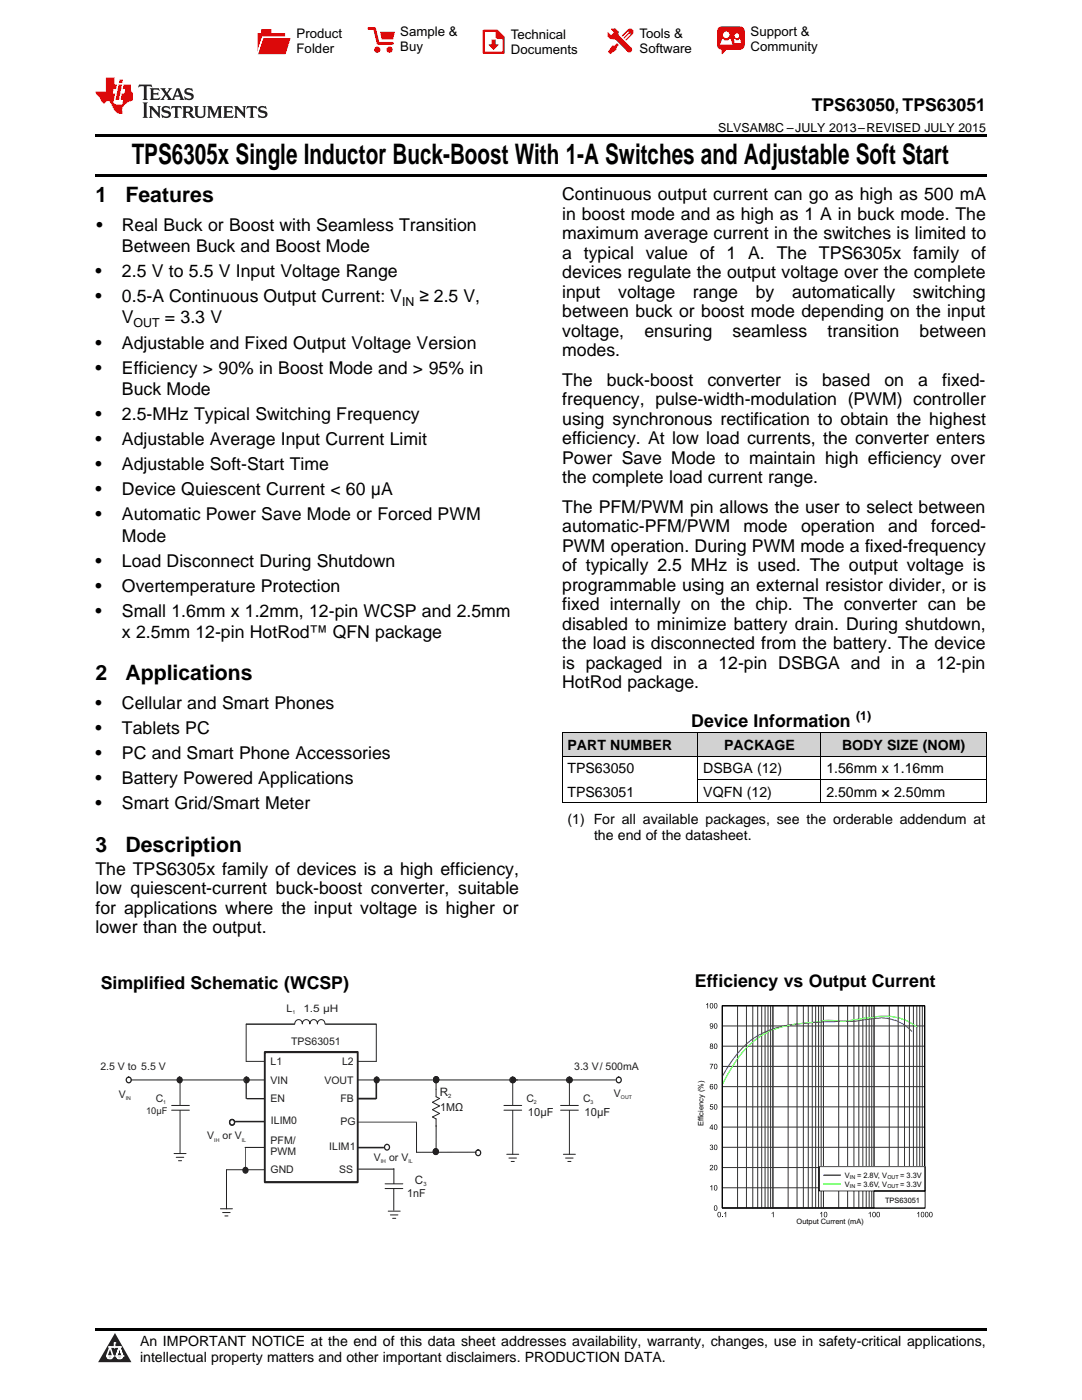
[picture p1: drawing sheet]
<svg xmlns="http://www.w3.org/2000/svg" width="216mm" height="279mm" viewBox="0 0 216 279" stroke-linecap="round" stroke-linejoin="round" font-family="sans-serif">
<g fill="#d2d2d2">
<path d="M112.2 146.3h27.1v4.7h-27.1z"/>
<path d="M139.3 146.3h24.5v4.7h-24.5z"/>
<path d="M163.8 146.3h33v4.7h-33z"/>
</g>
<path d="M22.9 266l3.3 5.9h-6.6z" fill="#231f20"/>
<path d="M21.3 270.6h1.2l-.3 .5h-.3a.53 .53 0 0 1-.6-.5z" fill-rule="evenodd" fill="#fff"/>
<path d="M21.3 270.6h1.2l-.3 .5h-.3a.53 .53 0 0 1-.6-.5z" fill="none" stroke="#231f20" stroke-width=".33"/>
<path d="M21.3 270.6l1.2 .1-.3 .4h-.5z" fill="none" stroke="#fff" stroke-width=".33"/>
<path d="M22.9 268.9h.1" fill="none" stroke="#fff" stroke-width=".33"/>
<path d="M22.9 268v.9z" fill="#fff"/>
<path d="M22.9 268v.9z" fill="none" stroke="#fff" stroke-width=".33"/>
<circle cx="22.9" cy="268" r=".16" fill="#fff"/>
<path d="M21.8 268.8h.1" fill="none" stroke="#fff" stroke-width=".33"/>
<path d="M21.8 268.8h2.2z" fill="#fff"/>
<path d="M21.8 268.8h2.2z" fill="none" stroke="#fff" stroke-width=".33"/>
<circle cx="24" cy="268.8" r=".16" fill="#fff"/>
<path d="M23.2 270.6h.1" fill="none" stroke="#fff" stroke-width=".33"/>
<path d="M23.8 268.8l-.6 1.8z" fill="#fff"/>
<path d="M23.8 268.8l-.6 1.8z" fill="none" stroke="#fff" stroke-width=".33"/>
<path d="M23.8 268.8l.7 1.8z" fill="#fff"/>
<path d="M23.8 268.8l.7 1.8z" fill="none" stroke="#fff" stroke-width=".33"/>
<path d="M24.4 270.6h.1" fill="none" stroke="#fff" stroke-width=".33"/>
<circle cx="21.3" cy="270.6" r=".16" fill="#fff"/>
<path d="M22 268.8l-.7 1.8z" fill="#fff"/>
<path d="M22 268.8l-.7 1.8z" fill="none" stroke="#fff" stroke-width=".33"/>
<path d="M22 268.8l.5 1.8z" fill="#fff"/>
<path d="M22 268.8l.5 1.8z" fill="none" stroke="#fff" stroke-width=".33"/>
<circle cx="22.5" cy="270.6" r=".16" fill="#fff"/>
<path d="M23.3 270.6h1.2a.63 .63 0 0 1-.6 .5 .63 .63 0 0 1-.6-.5z" fill-rule="evenodd" fill="#fff"/>
<path d="M23.3 270.6h1.2a.63 .63 0 0 1-.6 .5 .63 .63 0 0 1-.6-.5z" fill="none" stroke="#231f20" stroke-width=".33"/>
<path d="M23.3 270.6h1.2l-.4 .5h-.5z" fill="none" stroke="#fff" stroke-width=".33"/>
<path d="M23.2 270.6h.1" fill="none" stroke="#fff" stroke-width=".33"/>
<circle cx="24.5" cy="270.6" r=".16" fill="#fff"/>
<g fill="#000">
<path d="M140.9 200.4l.4-.2v1h-.1v-.8l-.3 .2zM141.6 212.3h.7l-.4 1.1h-.1v-.3l.4-.7h-.6zM141.7 220.4h.6v.1h-.4l-.1 .3a.35 .35 0 0 1 .5 .2 .35 .35 0 0 1-.2 .4 .35 .35 0 0 1-.5-.2l.2-.1a.23 .23 0 0 0 .3 .1 .23 .23 0 0 0 0-.3 .23 .23 0 0 0-.3 0h-.2zM141.7 228.5a.29 .29 0 0 1 .5 0 .29 .29 0 0 1-.1 .4 .33 .33 0 0 1 0 .6 .33 .33 0 0 1-.5-.3h.2a.21 .21 0 0 0 .2 .2 .21 .21 0 0 0 .2-.3 .21 .21 0 0 0-.3-.1v-.1a.18 .18 0 0 0 .2-.2 .18 .18 0 0 0-.2-.2 .18 .18 0 0 0-.1 .2h-.2zM141.7 236.8l.4-.3v1.1h-.1v-.9l-.3 .2zM141.7 232.6a.37 .37 0 0 1 .6 .1 .37 .37 0 0 1-.3 .5l-.2 .2h.5v.1h-.7l.1-.2a.48 .48 0 0 0 .4-.7l-.5 .2zM144.1 242.8h.1v.1h-.1zM144.5 242.1l.4-.3v1.1h-.1v-.8l-.3 .1zM154 242.1l.4-.3v1.1h-.2v-.8l-.2 .1zM163.7 242.1l.3-.3v1.1h-.1v-.8l-.2 .1zM173.3 242.1l.4-.3v1.1h-.1v-.8l-.3 .1zM183 242.1l.4-.3v1.1h-.1v-.8l-.3 .1z"/>
<path d="M19 265.1h177.8v.5h-177.8z"/>
<path d="M141.8 200.2a.5 .5 0 0 1 .6 .5 .5 .5 0 0 1-.6 .5 .78 .78 0 0 1 0-1zM141.8 200.4l.1 .7a.44 .44 0 0 0 .3-.4 .44 .44 0 0 0-.3-.4z"/>
<path d="M141.7 204.3a.5 .5 0 0 1 .7 .4 .5 .5 0 0 1-.6 .6l-.2-.3 .5 .2 .1-.4a.34 .34 0 0 1-.5 0 .34 .34 0 0 1 0-.5zM141.7 204.6a.25 .25 0 0 0 .5 0 .25 .25 0 0 0-.5 0z"/>
<path d="M141.7 208.3a.29 .29 0 0 1 .5 0 .29 .29 0 0 1-.1 .4 .32 .32 0 0 1 .1 .5 .32 .32 0 0 1-.5 0 .32 .32 0 0 1 .1-.5l-.1-.1zM141.8 208.5a.17 .17 0 0 0 .3 0 .17 .17 0 0 0-.3 0zM141.8 209a.22 .22 0 0 0 .4 0 .22 .22 0 0 0-.4 0z"/>
<path d="M141.7 216.4l.4-.1 .2 .3h-.1a.21 .21 0 0 0-.3-.2 .21 .21 0 0 0-.1 .3l-.1 .1a.34 .34 0 0 1 .6 .1 .34 .34 0 0 1-.2 .5 .34 .34 0 0 1-.5-.3zM141.8 217.1a.23 .23 0 0 0 .4 0 .23 .23 0 0 0-.4 0z"/>
<path d="M142.6 216.4a.5 .5 0 0 1 .6 .5 .5 .5 0 0 1-.5 .5 .78 .78 0 0 1-.1-1zM142.7 216.5v.8a.44 .44 0 0 0 .3-.4 .44 .44 0 0 0-.3-.4z"/>
<path d="M142.6 212.4a.5 .5 0 0 1 .6 .4 .5 .5 0 0 1-.5 .5 .78 .78 0 0 1-.1-.9zM142.7 212.5v.7a.44 .44 0 0 0 .3-.4 .44 .44 0 0 0-.3-.4z"/>
<path d="M142.6 208.3a.5 .5 0 0 1 .6 .5 .5 .5 0 0 1-.5 .5 .78 .78 0 0 1-.1-1zM142.7 208.4v.8a.44 .44 0 0 0 .3-.4 .44 .44 0 0 0-.3-.4z"/>
<path d="M142.6 204.3a.5 .5 0 0 1 .6 .4 .5 .5 0 0 1-.5 .6 .78 .78 0 0 1-.1-1zM142.7 204.4v.8a.44 .44 0 0 0 .3-.4 .44 .44 0 0 0-.3-.5z"/>
<path d="M142.6 200.2a.5 .5 0 0 1 .6 .5 .5 .5 0 0 1-.5 .5 .78 .78 0 0 1-.1-1zM142.7 200.4v.7a.44 .44 0 0 0 .3-.4 .44 .44 0 0 0-.3-.4z"/>
<path d="M142.1 224.4h.1v.7h.1l-.1 .4h-.2v-.3h-.4zM142 224.6l-.3 .5h.3z"/>
<path d="M142.6 236.6a.5 .5 0 0 1 .6 .4 .5 .5 0 0 1-.5 .6 .78 .78 0 0 1-.1-1zM142.7 236.7v.8a.44 .44 0 0 0 .3-.4 .44 .44 0 0 0-.3-.5z"/>
<path d="M142.6 232.5a.5 .5 0 0 1 .6 .5 .5 .5 0 0 1-.5 .5 .78 .78 0 0 1-.1-1zM142.7 232.7v.7a.44 .44 0 0 0 .3-.4 .44 .44 0 0 0-.3-.4z"/>
<path d="M142.6 228.5a.5 .5 0 0 1 .6 .5 .5 .5 0 0 1-.5 .5 .78 .78 0 0 1-.1-1zM142.7 228.6v.8a.44 .44 0 0 0 .3-.4 .44 .44 0 0 0-.3-.4z"/>
<path d="M142.6 224.5a.5 .5 0 0 1 .6 .4 .5 .5 0 0 1-.5 .6 .78 .78 0 0 1-.1-1zM142.7 224.6v.8a.44 .44 0 0 0 .3-.5 .44 .44 0 0 0-.3-.4z"/>
<path d="M142.6 220.4a.5 .5 0 0 1 .6 .5 .5 .5 0 0 1-.5 .5 .78 .78 0 0 1-.1-1zM142.7 220.5v.8a.44 .44 0 0 0 .3-.4 .44 .44 0 0 0-.3-.4z"/>
<path d="M142.6 240.6a.5 .5 0 0 1 .6 .5 .5 .5 0 0 1-.5 .5 .78 .78 0 0 1-.1-1zM142.7 240.7v.8a.44 .44 0 0 0 .3-.4 .44 .44 0 0 0-.3-.4z"/>
<path d="M143.3 241.9a.5 .5 0 0 1 .6 .5 .5 .5 0 0 1-.5 .5 .78 .78 0 0 1-.1-1zM143.4 242v.8a.44 .44 0 0 0 .3-.4 .44 .44 0 0 0-.3-.4z"/>
<path d="M164.5 241.9a.5 .5 0 0 1 .6 .5 .5 .5 0 0 1-.5 .5 .78 .78 0 0 1-.1-1zM164.6 242v.8a.44 .44 0 0 0 .3-.4 .44 .44 0 0 0-.3-.4z"/>
<path d="M174.2 241.9a.5 .5 0 0 1 .6 .5 .5 .5 0 0 1-.5 .5 .78 .78 0 0 1-.1-1zM174.3 242v.8a.44 .44 0 0 0 .3-.4 .44 .44 0 0 0-.3-.4z"/>
<path d="M175 241.9a.5 .5 0 0 1 .6 .5 .5 .5 0 0 1-.5 .5 .78 .78 0 0 1-.1-1zM175.1 242v.8a.44 .44 0 0 0 .3-.4 .44 .44 0 0 0-.3-.4z"/>
<path d="M183.9 241.9a.5 .5 0 0 1 .6 .5 .5 .5 0 0 1-.6 .5 .78 .78 0 0 1 0-1zM183.9 242l.1 .8a.44 .44 0 0 0 .3-.4 .44 .44 0 0 0-.3-.4z"/>
<path d="M184.7 241.9a.5 .5 0 0 1 .6 .5 .5 .5 0 0 1-.5 .5 .78 .78 0 0 1-.1-1zM184.8 242v.8a.44 .44 0 0 0 .3-.4 .44 .44 0 0 0-.3-.4z"/>
<path d="M185.5 241.9a.5 .5 0 0 1 .6 .5 .5 .5 0 0 1-.5 .5 .78 .78 0 0 1-.1-1zM185.6 242l.1 .8a.44 .44 0 0 0 .3-.4 .44 .44 0 0 0-.3-.4z"/>
</g>
<path d="M144.1 200.7h40.4v40.4h-40.4z" fill="none" stroke="#000" stroke-width=".2"/>
<g fill="none" stroke="#333" stroke-width=".2">
<path d="M144.1 200.7h40.4v40.4h-40.4zM144.1 216.9h40.4M144.1 212.8h40.4M144.1 208.8h40.4M144.1 204.8h40.4M147.2 200.7v40.4M148.9 200.7v40.4M150.2 200.7v40.4M151.2 200.7v40.4M152 200.7v40.4M152.7 200.7v40.4M153.2 200.7v40.4"/>
<path d="M153.8 200.7v40.4M154.2 200.7v40.4M157.3 200.7v40.4M159 200.7v40.4M160.3 200.7v40.4M161.3 200.7v40.4M162.1 200.7v40.4M162.8 200.7v40.4M163.3 200.7v40.4M163.9 200.7v40.4M164.3 200.7v40.4M167.4 200.7v40.4"/>
<path d="M169.1 200.7v40.4M170.4 200.7v40.4M171.4 200.7v40.4M172.2 200.7v40.4M172.8 200.7v40.4M173.4 200.7v40.4M173.9 200.7v40.4M174.4 200.7v40.4M177.4 200.7v40.4M179.2 200.7v40.4M180.5 200.7v40.4M181.5 200.7v40.4"/>
<path d="M182.3 200.7v40.4M182.9 200.7v40.4M183.5 200.7v40.4M184 200.7v40.4M144.1 237h40.4M144.1 233h40.4M144.1 229h40.4M144.1 224.9h40.4M144.1 220.9h40.4"/>
</g>
<path d="M182 205.8a8.4 8.4 0 0 0-7.6-2.5l-2 .2a10.2 10.2 0 0 1-4 .3l-5.1 .2a33.1 33.1 0 0 0-10.1 1.7 16.2 16.2 0 0 0-8.1 7.4l-1 1.7" fill="none" stroke="#00f" stroke-width=".21"/>
<path d="M182.9 205l-.1-.1a9.8 9.8 0 0 0-5.4-2.1l-2.2 .1-4.8 .6a7.9 7.9 0 0 1-4.1 .2h-2l-1 .3a26.9 26.9 0 0 0-10.1 2 16.6 16.6 0 0 0-7 6.8l-2.1 3.6" fill="none" stroke="#0f0" stroke-width=".21"/>
<path d="M144.1 200.7h40.4v40.4h-40.4z" fill="none" stroke="#000" stroke-width=".21"/>
<g fill="#fff">
<path d="M163.4 232.8h21.2v4.9h-21.2z"/>
<path d="M174.4 237.7h10.2v3.4h-10.2z"/>
</g>
<path d="M163.5 232.8h21.1v4.9h-21.1zM174.4 237.7h10.2v3.4h-10.2z" fill="none" stroke="#000" stroke-width=".2"/>
<path d="M164.4 234.5h3.2" fill="none" stroke="#00f" stroke-width=".31"/>
<path d="M164.4 236.3h3.2" fill="none" stroke="#47ff00" stroke-width=".31"/>
<path d="M26.1 215.5h77.2M49.1 204.4h9.7M49.1 211.8h26M66.6 219.2l-17.3 .1M71.4 219.2h3.6M45.2 233.4h26.2M48.9 229h22.5" fill="none" stroke="#231f20" stroke-width=".2"/>
<path d="M58.8 205.8l6-.1v1.6h-6z" fill-rule="evenodd" fill="#fff"/>
<path d="M60.3 204.3a.76 .76 0 0 0-.8-.8 .76 .76 0 0 0-.7 .9M61.8 204.3a.76 .76 0 0 0-.8-.8 .76 .76 0 0 0-.7 .9M63.3 204.4a.76 .76 0 0 1 .8-.9 .76 .76 0 0 1 .7 .9M63.3 204.3a.76 .76 0 0 0-.7-.8 .76 .76 0 0 0-.8 .9" fill="none" stroke="#231f20" stroke-width=".2"/>
<path d="M52.8 210h18.6v25.9h-18.6z" fill-rule="evenodd" fill="#fff"/>
<path d="M52.8 210h18.6v25.9h-18.6z" fill="none" stroke="#231f20" stroke-width=".4"/>
<path d="M49.1 204.4v7.4M75.1 204.4v7.4M102.3 215.5v14.9" fill="none" stroke="#231f20" stroke-width=".2"/>
<circle cx="102.4" cy="215.5" r=".56" fill="#231f20"/>
<circle cx="102.3" cy="215.5" r=".56" fill="none" stroke="#231f20" stroke-width=".25"/>
<path d="M49.1 215.1v4.1M44 241.2h2.4M44.4 242h1.5M44.9 242.7h.6" fill="none" stroke="#231f20" stroke-width=".2"/>
<circle cx="49.3" cy="215.5" r=".53" fill="#231f20"/>
<circle cx="49.2" cy="215.5" r=".53" fill="none" stroke="#231f20" stroke-width=".25"/>
<path d="M35.3 228.1h1.9v1h-1.9z" fill-rule="evenodd" fill="#fff"/>
<path d="M35.9 215.5v14.7" fill="none" stroke="#231f20" stroke-width=".2"/>
<circle cx="35.8" cy="215.5" r=".53" fill="#231f20"/>
<circle cx="35.8" cy="215.5" r=".53" fill="none" stroke="#231f20" stroke-width=".25"/>
<path d="M64.9 204.4h10.2" fill="none" stroke="#231f20" stroke-width=".2"/>
<path d="M101.4 220.6h1.9v1h-1.9z" fill-rule="evenodd" fill="#fff"/>
<path d="M100.6 220.6h3.5M100.6 221.6h3.5" fill="none" stroke="#231f20" stroke-width=".2"/>
<path d="M78.1 218.8h1.4v4.5h-1.4z" fill-rule="evenodd" fill="#fff"/>
<circle cx="75.2" cy="215.5" r=".53" fill="#231f20"/>
<circle cx="75.2" cy="215.5" r=".53" fill="none" stroke="#231f20" stroke-width=".25"/>
<path d="M75.1 215.5v3.8M71.5 223.9h11.6" fill="none" stroke="#231f20" stroke-width=".2"/>
<path d="M34.3 220.6h1.9v1h-1.9z" fill-rule="evenodd" fill="#fff"/>
<path d="M71.4 219.3h3.6M34.2 220.6h3.6M34.2 221.6h3.6M78.6 233.2v3.4M95 229.9l-11.9 .1" fill="none" stroke="#231f20" stroke-width=".2"/>
<path d="M86.3 218.8h1.5v4.5h-1.5z" fill-rule="evenodd" fill="#fff"/>
<path d="M87 215.5v3.4l.7 .3-1.4 .8 1.4 .7-1.4 .8 1.4 .7-1.4 .7 .7 .4v6.5" fill="none" stroke="#231f20" stroke-width=".2"/>
<circle cx="87" cy="229.8" r=".53" fill="none" stroke="#231f20" stroke-width=".25"/>
<circle cx="87" cy="229.8" r=".53" fill="#231f20"/>
<g fill="none" stroke="#231f20" stroke-width=".25">
<circle cx="87" cy="215.5" r=".53"/>
<circle cx="87" cy="215.4" r=".53"/>
<circle cx="87" cy="229.8" r=".53"/>
</g>
<circle cx="87" cy="215.4" r=".53" fill="#231f20"/>
<circle cx="87" cy="215.4" r=".53" fill="none" stroke="#231f20" stroke-width=".25"/>
<path d="M102.3 215.5h11.4" fill="none" stroke="#231f20" stroke-width=".2"/>
<path d="M77.6 236.3h2v.9h-2z" fill-rule="evenodd" fill="#fff"/>
<g fill="none" stroke="#231f20" stroke-width=".2">
<path d="M34.7 230.2h2.4M35.2 231h1.5M35.6 231.6h.6M71.5 233.3h7.1M76.8 236.3h3.6M76.8 237.2h3.6M78.6 237.2v4.4M83.1 224v6M101.1 230.4h2.4M101.5 231.1h1.6M102 231.8h.6M77.5 241.7h2.4"/>
<path d="M77.9 242.5h1.5M78.3 243.1h.7"/>
</g>
<g fill="none" stroke="#231f20" stroke-width=".25">
<circle cx="25.7" cy="215.5" r=".53"/>
<circle cx="46.3" cy="224" r=".53"/>
<circle cx="95.4" cy="230" r=".53"/>
</g>
<circle cx="49" cy="233.5" r=".53" fill="#231f20"/>
<g fill="none" stroke="#231f20" stroke-width=".25">
<circle cx="46.3" cy="224" r=".53"/>
<circle cx="49" cy="233.5" r=".53"/>
<circle cx="77.2" cy="228.9" r=".53"/>
</g>
<path d="M113.6 215.5v14.9M45.2 233.4v7.9M46.9 223.8h5.9M49 229.1v4.3M71.4 229h5.2" fill="none" stroke="#231f20" stroke-width=".2"/>
<circle cx="113.7" cy="215.5" r=".56" fill="#231f20"/>
<circle cx="113.6" cy="215.5" r=".56" fill="none" stroke="#231f20" stroke-width=".25"/>
<path d="M112.7 220.6h1.9v1h-1.9z" fill-rule="evenodd" fill="#fff"/>
<path d="M114.3 215.5h8.5M111.9 220.6h3.5M111.9 221.6h3.5M112.4 230.4h2.4M112.9 231.1h1.5M113.3 231.8h.6" fill="none" stroke="#231f20" stroke-width=".2"/>
<circle cx="123.5" cy="215.5" r=".53" fill="none" stroke="#231f20" stroke-width=".25"/>
<path d="M19 34.8h177.8v.5h-177.8zM19 26.8h177.8v.6h-177.8zM112.2 160.2l.1 .1zM163.7 160.2l.1 .1zM196.7 160.2l.1 .1z" fill="#000"/>
<path d="M112.2 150.9h84.6M112.2 146.2h84.6M112.2 146.3v14M139.2 146.3v14M139.3 155.6h57.5M163.8 146.3v14M196.8 146.3v14M112.2 160.2h84.6" fill="none" stroke="#000" stroke-width=".2"/>
<path d="M27.7 16.9l-.1 .6 .6-.3h.5v.2v2.2l-.2 .4h1l-.2-.4v-2.2v-.2h.5l.6 .3-.2-.6zM29.9 17.6l.2 .4v1.6l-.2 .4h1.9l.1-.6a1.09 1.09 0 0 1-1.3 .1v-.6h.6l.4 .2v-.7l-.2 .2h-.8v-.6l.2-.1a1.01 1.01 0 0 1 1 .3l-.1-.6zM32 17.6l.9 1.2-1 1.2h.9l-.2-.3 .5-.7 .5 .7-.3 .3h1.7l-.2-.3 .1-.4h1l.1 .4-.2 .3h1l-.3-.4-.7-2h-.5l-1 2.2-.8-1.1 .9-1.1h-.9l.2 .2-.4 .7-.4-.7 .2-.2zM35.4 18l.4 1h-.8zM37 17.7a.66 .66 0 0 0-.2 .8 .66 .66 0 0 0 .6 .4l.7 .2 .1 .2a.8 .8 0 0 1-.7 .4 .8 .8 0 0 1-.7-.5l.1 .8 .2-.2a.94 .94 0 0 0 1.1 .1 .94 .94 0 0 0 .4-.9 1.48 1.48 0 0 0-1.3-.6v-.4a1.1 1.1 0 0 1 1.2 .2l-.2-.6-.2 .1-.5-.1zM28.5 20.4l.2 .4v2.3l-.2 .4h1l-.2-.4v-2.3l.2-.4zM29.7 21.2l.2 .4v1.5l-.2 .4h.8l-.3-.4 .1-1.3 1.6 1.8v-2l.2-.4h-.7l.2 .2v1.1l-1.2-1.3zM32.5 21.3a.66 .66 0 0 0-.2 .8 .66 .66 0 0 0 .6 .4l.6 .2 .2 .2a.8 .8 0 0 1-.8 .4 .8 .8 0 0 1-.7-.5l.2 .7 .2-.1a.94 .94 0 0 0 1 .1 .94 .94 0 0 0 .5-1 1.47 1.47 0 0 0-1.3-.6l-.1-.3a1.1 1.1 0 0 1 1.3 .2l-.2-.6-.2 .1-.5-.2zM34.3 21.2l-.2 .6a.64 .64 0 0 1 .8-.3v1.6l-.2 .4h1l-.3-.4 .1-1.6a.66 .66 0 0 1 .8 .3l-.2-.6zM36.3 21.2l.3 .4v1.5l-.3 .4h1l-.2-.2v-.7h.5l.1 .1a.8 .8 0 0 0 1.2 .7l-1-1a.62 .62 0 0 0 .6-.5 .62 .62 0 0 0-.6-.7zM37.1 21.5h.1a.48 .48 0 0 1 .6 0 .48 .48 0 0 1 .1 .6l-.2 .1-.6 .1zM38.7 21.2l.2 .2a2.29 2.29 0 0 0 .4 2 1.05 1.05 0 0 0 1.7-.7v-1.3l.2-.2h-.8l.2 .4v1.1a.61 .61 0 0 1-.6 .6 .61 .61 0 0 1-.6-.6v-1.1l.3-.4zM41.3 21.2l.3 .4v1.5l-.3 .4h.8l-.2-.4v-1.4l.8 1.9 .9-1.9v1.4l-.2 .4h.9l-.2-.4v-1.5l.2-.4h-.8l-.7 1.5-.6-1.5zM44.5 21.2l.2 .4v1.5l-.2 .4h1.9l.2-.6a1.1 1.1 0 0 1-1.4 .2v-.7h.6l.4 .2v-.6l-.2 .1-.8 .1v-.6l.2-.1a1.02 1.02 0 0 1 1.1 .2l-.2-.5zM46.7 21.2l.2 .4v1.5l-.2 .4h.8l-.3-.4 .1-1.3 1.6 1.8v-2l.2-.4h-.7l.2 .2v1.1l-1.2-1.3zM49.3 21.2l-.1 .6a.64 .64 0 0 1 .8-.3v1.6l-.3 .4h1l-.2-.4v-1.6a.66 .66 0 0 1 .8 .3l-.1-.6zM51.7 21.3a.66 .66 0 0 0-.2 .7 .66 .66 0 0 0 .7 .5l.6 .2 .1 .2a.8 .8 0 0 1-.7 .4 .8 .8 0 0 1-.7-.5l.1 .7 .2-.1a.94 .94 0 0 0 1.1 .1 .94 .94 0 0 0 .4-1 1.48 1.48 0 0 0-1.2-.6l-.1-.3a1.1 1.1 0 0 1 1.2 .2l-.2-.6-.1 .1-.6-.2z" fill="#231f20"/>
<path d="M21.1 15.5v2.8h-2v.4l.9 .9a.96 .96 0 0 0 1 1 .59 .59 0 0 1 .5-.4 .59 .59 0 0 1 .5 .3l.4 .8a1.61 1.61 0 0 0 2.1 1.3 1.63 1.63 0 0 1 1.1-2.2l.9-.3v-1.5a1.6 1.6 0 0 1-.4-1.7h-1.4l-.2 .9h.5l-.2 .8h-.5l-.2 1v.3h.5l-.2 .9h-.7a.74 .74 0 0 1-1-.6l.3-1.6h-.5l.2-.8h.5l.1-.9h-.4v-1.4zM23.7 16.9l-.7 3h.8l.6-3zM23.8 15.9l-.1 .7h.7l.2-.7z" fill="#ee1d23"/>
<g fill="#d60000">
<path d="M52.1 5.8h2v.8h2.8v4.2h-5.5v-4.2h.7z" fill-rule="evenodd"/>
<path d="M52.4 7.5h5.6l-1 3.3h-5.6z" fill-rule="evenodd"/>
</g>
<path d="M52.4 7.4h5.7l-.1 .1h-5.5l-1.1 3.3z" fill-rule="evenodd" fill="#fff"/>
<path d="M52.4 7.4h5.7l-.1 .1h-5.5l-1.1 3.3z" fill="none" stroke="#fff" stroke-width=".2"/>
<path d="M73.6 5.7h1.1l.7 2.9h2.9" fill="none" stroke="#d60000" stroke-width=".55"/>
<g fill="#d60000">
<path d="M75.8 6.3h3l-.4 1.6h-2.2z" fill-rule="evenodd"/>
<circle cx="75.3" cy="9.9" r=".62"/>
<circle cx="77.7" cy="9.9" r=".62"/>
</g>
<path d="M96.5 6.2h2.7l1.3 1.2v3.1h-4z" fill="none" stroke="#d60000" stroke-width=".44"/>
<g fill="#d60000">
<path d="M98.1 7.9h.8v1h.5l-.9 1.1-1-1v-.1h.6z" fill-rule="evenodd"/>
<path d="M98.9 6.2h.3l1.3 1.2v.4h-1.3l-.3-.4z" fill-rule="evenodd"/>
<path d="M121.9 5.7h.8l.7 .6 .1 .7 2.5 2.5-.8 .8-2.3-2.3-1.1-.2-.6-.6v-.8l.7 .6 .5-.4v-.2l-.5-.5z" fill-rule="evenodd"/>
<path d="M122.2 9.1h.4l.5-.5 .4 .4-.5 .5v.4l-1.2 .9-.5-.5z" fill-rule="evenodd"/>
<path d="M125.3 5.9a.67 .67 0 0 1 .9 0 .67 .67 0 0 1 0 .9z" fill-rule="evenodd"/>
<path d="M125.3 5.9l.9 .9-1.2 1.2h-.2v-.2l1-.9v-.2h-.2l-.9 1h-.2v-.2l.9-1 .1-.2h-.3l-.9 1h-.2v-.2z" fill-rule="evenodd"/>
<circle cx="125.6" cy="9.9" r=".54"/>
</g>
<path d="M123.3 6.3v.7" fill="none" stroke="#d60000" stroke-width=".2"/>
<g fill="#d60000">
<path d="M143.4 5.5l.6-.2h3.6a.95 .95 0 0 1 1 .9v2.8a.95 .95 0 0 1-1 .9h-3.6a.95 .95 0 0 1-.9-.9v-2.8z" fill-rule="evenodd"/>
<path d="M144 9.9h.9l-.7 .9h-.2z" fill-rule="evenodd"/>
</g>
<g fill="#fff">
<path d="M146.6 8.6h1.3z"/>
<path d="M144.1 7.8h.3l.1 .2h.8l.2-.2h.3l.4 1.1h-2.5z" fill-rule="evenodd"/>
<path d="M146.4 7.8h.3l.1 .2h.5l.2-.2h.2l.2 .8h-1.3z" fill-rule="evenodd"/>
<circle cx="144.9" cy="6.9" r=".65"/>
<circle cx="147" cy="7.1" r=".48"/>
</g>
<text font-size="5.6" x="26.3" y="32.8">TPS6305x Single Inductor Buck-Boost With 1-A Switches and Adjustable Soft Start</text>
<g font-size="4.2">
<text x="19" y="40.4">1</text>
<text x="25" y="40.4">Features</text>
<text x="19" y="135.8">2</text>
<text x="25" y="135.8">Applications</text>
<text x="19" y="170">3</text>
<text x="25" y="170">Description</text>
</g>
<g font-size="3.5">
<text x="162" y="22.2">TPS63050, TPS63051</text>
<text x="112.2" y="40">Continuous output current can go as high as 500 mA</text>
<text x="19.2" y="46.1">•</text>
<text x="24.3" y="46.1">Real Buck or Boost with Seamless Transition</text>
<text x="112.2" y="43.9">in boost mode and as high as 1 A in buck mode. The</text>
<text x="112.2" y="47.8">maximum average current in the switches is limited to</text>
<text x="24.3" y="50.3">Between Buck and Boost Mode</text>
<text x="112.2" y="51.6">a typical value of 1 A. The TPS6305x family of</text>
<text x="19" y="55.3">•</text>
<text x="24.3" y="55.3">2.5 V to 5.5 V Input Voltage Range</text>
<text x="112.2" y="55.5">devices regulate the output voltage over the complete</text>
<text x="112.2" y="59.4">input</text>
<text x="123.4" y="59.4">voltage</text>
<text x="138.3" y="59.4">range</text>
<text x="150.8" y="59.4">by</text>
<text x="158.1" y="59.4">automatically</text>
<text x="182.2" y="59.4">switching</text>
<text x="19" y="60.3">•</text>
<text x="24.3" y="60.3">0.5-A Continuous Output Current: V</text>
<text x="24.3" y="64.6">V</text>
<text x="32.9" y="64.6">= 3.3 V</text>
<text x="83.7" y="60.3">≥ 2.5 V,</text>
<text x="112.2" y="63.3">between buck or boost mode depending on the input</text>
<text x="19" y="69.6">•</text>
<text x="24.3" y="69.6">Adjustable and Fixed Output Voltage Version</text>
<text x="112.2" y="67.2">voltage,</text>
<text x="112.2" y="71">modes.</text>
<text x="128.6" y="67.2">ensuring</text>
<text x="146.2" y="67.2">seamless</text>
<text x="165.1" y="67.2">transition</text>
<text x="183.5" y="67.2">between</text>
<text x="19" y="74.6">•</text>
<text x="24.3" y="74.6">Efficiency &gt; 90% in Boost Mode and &gt; 95% in</text>
<text x="112.2" y="77">The</text>
<text x="121.1" y="77">buck-boost</text>
<text x="141.2" y="77">converter</text>
<text x="158.7" y="77">is</text>
<text x="164" y="77">based</text>
<text x="176.5" y="77">on</text>
<text x="183.2" y="77">a</text>
<text x="188" y="77">fixed-</text>
<text x="19" y="83.8">•</text>
<text x="24.3" y="78.8">Buck Mode</text>
<text x="24.3" y="83.8">2.5-MHz Typical Switching Frequency</text>
<text x="112.2" y="80.9">frequency, pulse-width-modulation (PWM) controller</text>
<text x="19" y="88.8">•</text>
<text x="24.3" y="88.8">Adjustable Average Input Current Limit</text>
<text x="112.2" y="84.8">using synchronous rectification to obtain the highest</text>
<text x="112.2" y="88.7">efficiency. At low load currents, the converter enters</text>
<text x="19" y="93.8">•</text>
<text x="24.3" y="93.8">Adjustable Soft-Start Time</text>
<text x="112.2" y="92.5">Power Save Mode to maintain high efficiency over</text>
<text x="19" y="98.8">•</text>
<text x="24.3" y="98.8">Device Quiescent Current &lt; 60 μA</text>
<text x="112.2" y="96.4">the complete load current range.</text>
<text x="19" y="103.9">•</text>
<text x="24.3" y="103.9">Automatic Power Save Mode or Forced PWM</text>
<text x="112.2" y="102.4">The PFM/PWM pin allows the user to select between</text>
<text x="112.2" y="106.3">automatic-PFM/PWM</text>
<text x="148.4" y="106.3">mode</text>
<text x="159.9" y="106.3">operation</text>
<text x="177.2" y="106.3">and</text>
<text x="185.8" y="106.3">forced-</text>
<text x="19" y="113.1">•</text>
<text x="24.3" y="108.1">Mode</text>
<text x="24.3" y="113.1">Load Disconnect During Shutdown</text>
<text x="112.2" y="110.1">PWM operation. During PWM mode a fixed-frequency</text>
<text x="19" y="118.1">•</text>
<text x="24.3" y="118.1">Overtemperature Protection</text>
<text x="112.2" y="114">of typically 2.5 MHz is used. The output voltage is</text>
<text x="112.2" y="117.9">programmable using an external resistor divider, or is</text>
<text x="19" y="123.1">•</text>
<text x="24.3" y="123.1">Small 1.6mm x 1.2mm, 12-pin WCSP and 2.5mm</text>
<text x="112.2" y="121.8">fixed internally on the chip. The converter can be</text>
<text x="112.2" y="125.7">disabled to minimize battery drain. During shutdown,</text>
<text x="24.3" y="127.4">x 2.5mm 12-pin HotRod™ QFN package</text>
<text x="112.2" y="129.5">the load is disconnected from the battery. The device</text>
<text x="112.2" y="133.4">is packaged in a 12-pin DSBGA and in a 12-pin</text>
<text x="112.2" y="137.3">HotRod package.</text>
<text x="19" y="141.5">•</text>
<text x="24.3" y="141.5">Cellular and Smart Phones</text>
<text x="19" y="146.5">•</text>
<text x="24.3" y="146.5">Tablets PC</text>
<text x="137.9" y="145">Device Information</text>
<text x="19" y="151.5">•</text>
<text x="24.3" y="151.5">PC and Smart Phone Accessories</text>
<text x="19" y="156.5">•</text>
<text x="19" y="161.5">•</text>
<text x="24.3" y="156.5">Battery Powered Applications</text>
<text x="24.3" y="161.5">Smart Grid/Smart Meter</text>
<text x="19" y="174.6">The TPS6305x family of devices is a high efficiency,</text>
<text x="19" y="178.5">low quiescent-current buck-boost converter, suitable</text>
<text x="19" y="182.4">for applications where the input voltage is higher or</text>
<text x="19" y="186.3">lower than the output.</text>
<text x="20.1" y="197.4">Simplified Schematic (WCSP)</text>
<text x="138.7" y="197">Efficiency vs Output Current</text>
</g>
<g font-size="2.8">
<text x="113.2" y="149.7">PART NUMBER</text>
<text x="144.5" y="149.7">PACKAGE</text>
<text x="168" y="149.7">BODY SIZE (NOM)</text>
<text x="113.2" y="154.3">TPS63050</text>
<text x="140.3" y="154.3">DSBGA (12)</text>
<text x="164.9" y="154.3">1.56mm x 1.16mm</text>
<text x="113.2" y="159">TPS63051</text>
<text x="140.3" y="159">VQFN (12)</text>
<text x="164.9" y="159">2.50mm × 2.50mm</text>
<text x="113.2" y="164.5">(1) For all available packages, see the orderable addendum at</text>
<text x="118.5" y="167.7">the end of the datasheet.</text>
<text x="27.9" y="268.6">An IMPORTANT NOTICE at the end of this data sheet addresses availability, warranty, changes, use in safety-critical applications,</text>
<text x="27.9" y="271.8">intellectual property matters and other important disclaimers. PRODUCTION DATA.</text>
</g>
<g font-size="2.6">
<text x="59.2" y="7.6">Product</text>
<text x="59.2" y="10.6">Folder</text>
<text x="79.9" y="7.3">Sample &amp;</text>
<text x="79.9" y="10.2">Buy</text>
<text x="101.9" y="7.8">Technical</text>
<text x="101.9" y="10.8">Documents</text>
<text x="127.6" y="7.6">Tools &amp;</text>
<text x="127.6" y="10.6">Software</text>
<text x="149.8" y="7.2">Support &amp;</text>
<text x="149.8" y="10.2">Community</text>
</g>
<g font-size="2.5">
<text x="143.3" y="26.3">SLVSAM8C –JULY 2013–REVISED JULY 2015</text>
<text x="26.7" y="65.3">OUT</text>
<text x="80.2" y="61">IN</text>
<text x="170.8" y="143.6">(1)</text>
</g>
<g font-size="2.3" fill="#231f20">
<text x="87.8" y="218.7">R</text>
<text x="82.8" y="236.3">C</text>
</g>
<g font-size="2.2" fill="#231f20">
<text x="87.8" y="221.8">1MΩ</text>
<text x="105.3" y="222.6">10µF</text>
<text x="116.6" y="222.6">10µF</text>
<text x="81.2" y="238.9">1nF</text>
</g>
<g font-size="2.1" fill="#231f20">
<text x="57.2" y="202">L</text>
<text x="60.5" y="202">1.5 µH</text>
<text x="58.1" y="208.6">TPS63051</text>
<text x="20.1" y="213.5">2.5 V to 5.5 V</text>
<text x="54" y="212.6">L1</text>
<text x="68.3" y="212.6">L2</text>
<text x="114.6" y="213.5">3.3 V/ 500mA</text>
<text x="23.7" y="219.1">V</text>
<text x="31.1" y="220">C</text>
<text x="54" y="216.3">VIN</text>
<text x="54" y="220">EN</text>
<text x="64.7" y="216.3">VOUT</text>
<text x="67.9" y="220">FB</text>
<text x="105" y="220">C</text>
<text x="116.3" y="220">C</text>
<text x="122.5" y="218.9">V</text>
<text x="41.4" y="227.4">V</text>
<text x="44.4" y="227.4">or V</text>
<text x="54.1" y="224.3">ILIM0</text>
<text x="67.9" y="224.4">PG</text>
<text x="54" y="228.2">PFM/</text>
<text x="54" y="230.6">PWM</text>
<text x="65.7" y="229.5">ILIM1</text>
<text x="74.6" y="231.7">V</text>
<text x="77.6" y="231.7">or V</text>
<text x="54" y="234.1">GND</text>
<text x="67.7" y="234.1">SS</text>
</g>
<text font-size="1.9" fill="#231f20" x="29.2" y="222.3">10µF</text>
<g font-size="1.5">
<text x="140.4" y="224.7" transform="rotate(-90 140.4 224.7)">Efficiency (%)</text>
<text x="168.6" y="235.1">V</text>
<text x="168.6" y="236.9">V</text>
<text x="171" y="235.1">= 2.8V, V</text>
<text x="171" y="236.9">= 3.6V, V</text>
<text x="179.6" y="235.1">= 3.3V</text>
<text x="179.6" y="236.9">= 3.3V</text>
<text x="159" y="244.4">Output Current (mA)</text>
<text x="176.6" y="240">TPS63051</text>
</g>
<g font-size="1.2" fill="#231f20">
<text x="89.4" y="219.2">2</text>
<text x="84.5" y="236.8">3</text>
</g>
<g font-size="1.1">
<text x="169.6" y="235.4">IN</text>
<text x="169.6" y="237.1">IN</text>
<text x="177.1" y="235.4">OUT</text>
<text x="177.1" y="237.1">OUT</text>
</g>
<g font-size="1" fill="#231f20">
<text x="58.4" y="202.4">1</text>
<text x="25.1" y="219.5">IN</text>
<text x="32.6" y="220.4">1</text>
<text x="106.5" y="220.4">2</text>
<text x="117.8" y="220.4">3</text>
<text x="123.9" y="219.3">OUT</text>
<text x="42.8" y="227.8">IH</text>
<text x="48.2" y="227.8">IL</text>
<text x="76" y="232.1">IH</text>
<text x="81.5" y="232.1">IL</text>
</g>
</svg>
